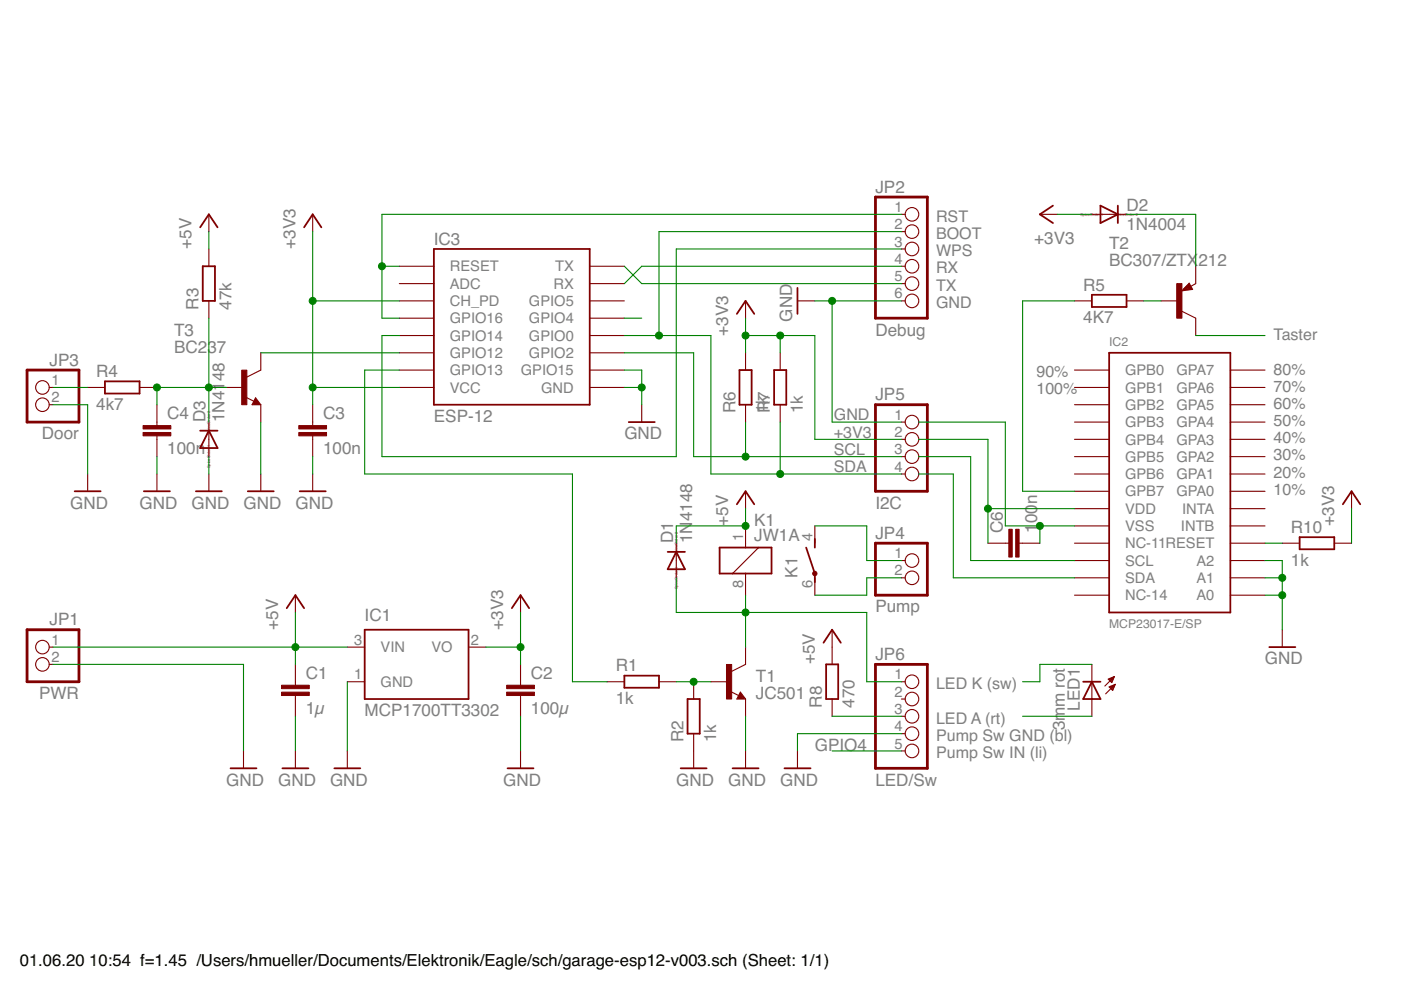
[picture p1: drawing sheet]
<svg xmlns="http://www.w3.org/2000/svg" width="297mm" height="210mm" viewBox="0 0 297 210" stroke-linecap="round" stroke-linejoin="round" font-family="sans-serif">
<path d="M185.6 41.8h11v25.7h-11zM5.7 78.5h11v11h-11zM185.6 85.8h11v18.4h-11zM185.6 115.2h11v11h-11zM5.7 133.5h11v11h-11zM185.6 140.9h11v22h-11z" fill="none" stroke="#800000" stroke-width=".59"/>
<g fill="none" stroke="#800000" stroke-width=".23">
<path d="M44.3 45.4v3.7M44.3 52.8v3.7M66.3 45.4v3.7M84.7 56.5h7.3M125 56.5h7.4M191.1 56.5h.8M191.1 45.4h.8M191.1 49.1h.8M191.1 52.8h.8M220.5 45.4h3.7M231.5 45.4h7.3M253.5 56.5v3.6l-1 .6"/>
<path d="M44.3 63.8v3.7M55.3 74.8v3.7l-3 1.4M84.7 60.1h7.3M84.7 63.8h7.3M84.7 67.5h7.3M84.7 71.1h7.3M84.7 74.8h7.3M84.7 78.5h7.3M125 60.1h7.4M125 63.8h7.4M125 67.5h7.4M125 71.1h7.4"/>
<path d="M125 74.8h7.4M125 78.5h7.4M158.1 63.8v3.7M158.1 74.8v3.7M165.4 74.8v3.7M169.1 63.8h3.7M191.1 60.1h.8M191.1 63.8h.8M227.8 63.8h3.7M227.8 78.5h7.4M238.8 63.8h3.7M246.2 63.8h3.7"/>
<path d="M250.6 66l2.9 1.5v3.6M252.1 60l.8 1.4-2.3 .3zM260.9 78.5h7.3M10.4 82.1h.8M10.4 85.8h.8M18.6 82.1h3.6M29.6 82.1h3.7M33.3 85.8v4.4M33.3 92.4v4.4M44.3 89.5v7.3M47.9 82.1h3.7M52.1 84.2l1.7 .9"/>
<path d="M54.2 84.3l1.1 1.5h-1.9zM55.3 85.8v3.7M66.3 85.8v4.4M66.3 92.4v4.4M84.7 82.1h7.3M125 82.1h7.4M136.1 85.8v3.7M158.1 85.8v3.7M165.4 85.8v3.7M191.1 89.5h.8M191.1 93.2h.8M191.1 96.8h.8"/>
<path d="M227.8 82.1h7.4M227.8 85.8h7.4M227.8 89.5h7.4M227.8 93.2h7.4M227.8 96.8h7.4M260.9 82.1h7.3M260.9 85.8h7.3M260.9 89.5h7.3M260.9 93.2h7.3M260.9 96.8h7.3M18.6 100.5v3.7M33.3 100.5v3.7"/>
<path d="M44.3 100.5v3.7M55.3 100.5v3.7M66.3 100.5v3.7M143.4 115.2v7.3M158.1 104.2v3.6M158.1 111.5v4.6M160.8 116.1l-5.5 5.5M172.8 111.5v3.7M191.1 118.9h.8M191.1 100.5h.8M209.5 115.2h4.4M216.1 115.2h4.4"/>
<path d="M227.8 118.9h7.4M227.8 100.5h7.4M227.8 104.2h7.4M227.8 107.8h7.4M227.8 111.5h7.4M227.8 115.2h7.4M260.9 118.9h7.3M260.9 100.5h7.3M260.9 104.2h7.3M260.9 107.8h7.3M260.9 111.5h7.3M260.9 115.2h7.3"/>
<path d="M271.9 115.2h3.6M282.9 115.2h3.7M286.6 104.2v3.6M10.4 137.2h.8M62.6 126.2v3.7M73.6 137.2h3.7M99.3 137.2h3.7M110.4 126.2v3.7M158.1 137.2v3.7l-3 1.4M158.1 121.6v4.6M172.8 122.5v3.7M176.4 133.5v7.4"/>
<path d="M191.1 122.5h.8M227.8 122.5h7.4M227.8 126.2h7.4M260.9 122.5h7.3M260.9 126.2h7.3M271.9 133.5v3.7M10.4 140.9h.8M51.6 159.2v3.7M62.6 140.9v4.4M62.6 147.5v4.4M62.6 159.2v3.7M73.6 159.2v3.7"/>
<path d="M73.6 144.5h3.7M110.4 140.9v4.4M110.4 147.5v4.4M110.4 159.2v3.7M128.7 144.5h3.7M139.7 144.5h3.7M147.1 144.5v3.7M147.1 155.6v7.3M150.7 144.5h3.7M154.9 146.6l1.7 .9M157 146.7l1.1 1.5h-1.9zM158.1 148.2v3.7"/>
<path d="M158.1 159.2v3.7M169.1 159.2v3.7M176.4 148.2v3.7M191.1 144.5h.8M191.1 148.2h.8M191.1 151.9h.8M191.1 155.6h.8M191.1 159.2h.8M231.5 140.9v11M235 144l1.3-.6-.6 1.3zM235 144h1M235.2 145.6l1.3-.5-.6 1.3z"/>
<path d="M235.2 144.2h.7M235.3 145.7h.9M235.3 143.8h.8M235.4 145.5h.9M235.4 144.4h.4M235.5 145.9h.6M235.6 144.6h.2M235.6 146.1h.4M235.7 143.7h.5M235.8 145.4h.5M235.8 146.3h.1M236.2 143.5h.1"/>
<path d="M236.2 145.2h.2M236.3 143.4l-2 2.1M236.5 145.1l-2.1 2"/>
<circle cx="193.4" cy="52.8" r="1.44"/>
<circle cx="193.4" cy="49.1" r="1.44"/>
<circle cx="193.4" cy="45.4" r="1.44"/>
<circle cx="193.4" cy="56.5" r="1.44"/>
<circle cx="193.4" cy="63.8" r="1.44"/>
<circle cx="193.4" cy="60.1" r="1.44"/>
<circle cx="9" cy="85.8" r="1.44"/>
<circle cx="9" cy="82.1" r="1.44"/>
<circle cx="193.4" cy="93.2" r="1.44"/>
<circle cx="193.4" cy="96.8" r="1.44"/>
<circle cx="193.4" cy="89.5" r="1.44"/>
<circle cx="193.4" cy="118.9" r="1.44"/>
<circle cx="193.4" cy="100.5" r="1.44"/>
<circle cx="9" cy="137.2" r="1.44"/>
<circle cx="193.4" cy="122.5" r="1.44"/>
<circle cx="9" cy="140.9" r="1.44"/>
<circle cx="193.4" cy="148.2" r="1.44"/>
<circle cx="193.4" cy="155.6" r="1.44"/>
<circle cx="193.4" cy="159.2" r="1.44"/>
<circle cx="193.4" cy="144.5" r="1.44"/>
<circle cx="193.4" cy="151.9" r="1.44"/>
</g>
<g fill="none" stroke="#800000" stroke-width=".38">
<path d="M42.4 48.2l1.9-2.8 1.8 2.8M43 56.5h2.6v7.3h-2.6zM64.5 48.2l1.8-2.8 1.8 2.8M92 52.8h33v33h-33zM223.2 43.6l-2.7 1.8 2.7 1.9M233.3 43.6l3.7 1.8-3.7 1.9zM237 43.6v3.7M156.2 66.5l1.9-2.7 1.8 2.7M156.8 78.5h2.6v7.3h-2.6zM164.1 78.5h2.6v7.3h-2.6zM169.1 61v5.5M231.5 62.5h7.3v2.6h-7.3z"/>
<path d="M235.2 74.8h25.7v55.1h-25.7zM252.1 61h-.6l.6-.3 .3 .5-1.4 .2 1.1-1.1 .5 .9M22.2 80.9h7.4v2.5h-7.4zM42.4 91.3h3.7M44.3 91.3l1.8 3.7h-3.7zM54.2 85.1l.2 .3h-.6l.4-.7 .7 .9h-1.1M133.3 89.5h5.5M15.8 104.2h5.5M30.5 104.2h5.5M41.5 104.2h5.5M52.5 104.2h5.5M63.5 104.2h5.6"/>
<path d="M141.6 117h3.6M143.4 117l1.8 3.7h-3.6zM152.6 116.1h11v5.5h-11zM156.2 106.9l1.9-2.7 1.8 2.7M170.9 116.1l1.9 5.5v1.8M172.8 114.3v1.8M275.5 113.9h7.4v2.6h-7.4zM284.7 106.9l1.9-2.7 1.8 2.7M60.8 128.9l1.8-2.7 1.9 2.7M77.3 133.5h22v14.7h-22zM108.5 128.9l1.9-2.7 1.8 2.7M174.6 136.3l1.8-2.8 1.9 2.8"/>
<path d="M269.1 137.2h5.5M132.4 143.3h7.3v2.5h-7.3zM145.8 148.2h2.6v7.4h-2.6zM157 147.5l.2 .3h-.6l.4-.7 .7 .9h-1.1M175.2 140.9h2.5v7.3h-2.5zM229.7 144.5h3.6M231.5 144.5l1.8 3.7h-3.6zM48.9 162.9h5.5M59.9 162.9h5.5M70.9 162.9h5.5M107.6 162.9h5.5M144.3 162.9h5.5"/>
<path d="M155.3 162.9h5.5M166.3 162.9h5.6"/>
</g>
<g fill="#800000" stroke="#800000" stroke-width=".21">
<path d="M59.7 146.7h5.9v.8h-5.9z"/>
<path d="M59.7 145.3h5.9v.7h-5.9z"/>
<path d="M107.4 146.7h5.9v.8h-5.9z"/>
<path d="M107.4 145.3h5.9v.7h-5.9z"/>
<path d="M63.4 91.7h5.8v.7h-5.8z"/>
<path d="M63.4 90.2h5.8v.8h-5.8z"/>
<path d="M154 140.9h1.1v7.3h-1.1z"/>
<path d="M249.5 60.1h1.1v7.4h-1.1z"/>
<path d="M215.3 112.2h.8v5.9h-.8z"/>
<path d="M213.9 112.2h.7v5.9h-.7z"/>
<path d="M30.3 91.7h5.9v.7h-5.9z"/>
<path d="M30.3 90.2h5.9v.8h-5.9z"/>
<path d="M51.2 78.5h1.1v7.3h-1.1z"/>
</g>
<circle cx="172.8" cy="121.6" r=".48" fill="#800000" stroke="#800000" stroke-width=".21"/>
<g fill="none" stroke="#008000" stroke-width=".23">
<path d="M44.3 49.1v3.7M66.3 49.1v36.7M81 56.5h3.7M132.4 56.5l3.7 3.6h55M191.1 45.4h-110.1v22.1h3.7M191.1 52.8h-47.7v44h-62.4v-25.7h3.7M191.1 49.1h-51.4v22M191.1 56.5h-55l-3.7 3.6M224.2 45.4h7.3M238.8 45.4h14.7v11.1M44.3 67.5v22M55.3 74.8h29.4"/>
<path d="M66.3 63.8h18.4M84.7 78.5h-7.4v22h44.1v44h7.3M132.4 78.5h3.7v7.3M132.4 71.1h18.3v29.4h40.4M132.4 67.5h3.7M132.4 74.8h14.7v22h44M158.1 67.5v7.3M158.1 71.1h14.7v22.1h18.3M165.4 71.1v3.7M172.8 63.8h18.3M176.4 63.8v25.7h14.7M227.8 63.8h-11v40.4h11"/>
<path d="M242.5 63.8h3.7M253.5 71.1h14.7M11.2 82.1h7.4M11.2 85.8h7.4v14.7M33.3 96.8v3.7M44.3 96.8v3.7M47.9 82.1h-14.6v3.7M55.3 89.5v11M66.3 82.1h18.4M66.3 96.8v3.7M132.4 82.1h3.7M158.1 89.5v7.3"/>
<path d="M165.4 89.5v11M194.8 96.8h11v22.1h22M194.8 89.5h18.3v22h14.7M194.8 93.2h14.7v22M158.1 107.8v3.7h-14.7v3.7M172.8 111.5h11v7.4h7.3M194.8 100.5h7.3v22h25.7M209.5 107.8h18.3M220.5 111.5v3.7M268.2 118.9h3.7v14.6M268.2 115.2h3.7M286.6 107.8v7.4"/>
<path d="M11.2 137.2h62.4M62.6 129.9v11M103 137.2h7.4M110.4 129.9v11M143.4 122.5v7.4h40.4v14.6h7.3M158.1 126.2v11M191.1 122.5h-7.3v3.7h-11M268.2 122.5h3.7M268.2 126.2h3.7M11.2 140.9h40.4v18.3M62.6 151.9v7.3M73.6 144.5v14.7"/>
<path d="M110.4 151.9v7.3M143.4 144.5h7.3M158.1 151.9v7.3M176.4 159.2h14.7M176.4 151.9h14.7M191.1 155.6h-22v3.6M216.8 151.9h14.7M231.5 140.9h-11v3.6h-3.7"/>
</g>
<g fill="#008000" stroke="#008000" stroke-width=".21">
<circle cx="136.1" cy="82.1" r=".74"/>
<circle cx="271.9" cy="122.5" r=".74"/>
<circle cx="271.9" cy="126.2" r=".74"/>
<circle cx="220.5" cy="111.5" r=".74"/>
<circle cx="176.4" cy="63.8" r=".74"/>
<circle cx="110.4" cy="137.2" r=".74"/>
<circle cx="66.3" cy="63.8" r=".74"/>
<circle cx="66.3" cy="82.1" r=".74"/>
<circle cx="209.5" cy="107.8" r=".74"/>
<circle cx="165.4" cy="71.1" r=".74"/>
<circle cx="158.1" cy="71.1" r=".74"/>
<circle cx="139.7" cy="71.1" r=".74"/>
<circle cx="165.4" cy="100.5" r=".74"/>
<circle cx="81" cy="56.5" r=".74"/>
<circle cx="62.6" cy="137.2" r=".74"/>
<circle cx="158.1" cy="111.5" r=".74"/>
<circle cx="147.1" cy="144.5" r=".74"/>
<circle cx="158.1" cy="129.9" r=".74"/>
<circle cx="158.1" cy="96.8" r=".74"/>
<circle cx="33.3" cy="82.1" r=".74"/>
<circle cx="44.3" cy="82.1" r=".74"/>
</g>
<g font-size="3.6" fill="#808080">
<text x="185.6" y="40.9">JP2</text>
<text x="238.8" y="44.7">D2</text>
<text x="40.6" y="52.8" transform="rotate(-90 40.6 52.8)">+5V</text>
<text x="62.6" y="52.8" transform="rotate(-90 62.6 52.8)">+3V3</text>
<text x="92" y="52.1">IC3</text>
<text x="219.3" y="51.7">+3V3</text>
<text x="235.2" y="52.8">T2</text>
<text x="238.8" y="48.8">1N4004</text>
<text x="235.2" y="56.5">BC307/ZTX</text>
<text x="254.1" y="56.5">212</text>
<text x="42.1" y="65.6" transform="rotate(-90 42.1 65.6)">R3</text>
<text x="49" y="65.6" transform="rotate(-90 49 65.6)">47k</text>
<text x="229.7" y="61.6">R5</text>
<text x="36.9" y="71.1">T3</text>
<text x="154.4" y="71.1" transform="rotate(-90 154.4 71.1)">+3V3</text>
<text x="168" y="68.2" transform="rotate(-90 168 68.2)">GND</text>
<text x="185.6" y="71.1">Debug</text>
<text x="229.7" y="68.6">4K7</text>
<text x="10.5" y="77.6">JP3</text>
<text x="36.9" y="74.8">BC237</text>
<text x="20.4" y="80">R4</text>
<text x="20.4" y="86.9">4k7</text>
<text x="35.5" y="88.9">C4</text>
<text x="43.6" y="89.5" transform="rotate(-90 43.6 89.5)">D3</text>
<text x="47.6" y="89.5" transform="rotate(-90 47.6 89.5)">1N4148</text>
<text x="68.5" y="88.9">C3</text>
<text x="92" y="89.5">ESP-12</text>
<text x="155.9" y="87.7" transform="rotate(-90 155.9 87.7)">R6</text>
<text x="162.8" y="87.7" transform="rotate(-90 162.8 87.7)">1k</text>
<text x="163.3" y="87.7" transform="rotate(-90 163.3 87.7)">R7</text>
<text x="170.2" y="87.7" transform="rotate(-90 170.2 87.7)">1k</text>
<text x="185.6" y="84.9">JP5</text>
<text x="8.9" y="93.2">Door</text>
<text x="132.4" y="93.2">GND</text>
<text x="35.5" y="96.3">100n</text>
<text x="68.5" y="96.3">100n</text>
<text x="14.9" y="107.8">GND</text>
<text x="29.6" y="107.8">GND</text>
<text x="40.6" y="107.8">GND</text>
<text x="51.6" y="107.8">GND</text>
<text x="62.6" y="107.8">GND</text>
<text x="185.6" y="107.8">I2C</text>
<text x="219.9" y="106.9" transform="rotate(-90 219.9 106.9)">n</text>
<text x="146.7" y="110.6" transform="rotate(-90 146.7 110.6)">4148</text>
<text x="154.4" y="111.5" transform="rotate(-90 154.4 111.5)">+5V</text>
<text x="159.9" y="111.5">K1</text>
<text x="212.6" y="113" transform="rotate(-90 212.6 113)">C6</text>
<text x="219.9" y="113" transform="rotate(-90 219.9 113)">1</text>
<text x="219.9" y="111" transform="rotate(-90 219.9 111)">00</text>
<text x="273.7" y="113">R10</text>
<text x="282.9" y="111.5" transform="rotate(-90 282.9 111.5)">+3V3</text>
<text x="142.7" y="115.2" transform="rotate(-90 142.7 115.2)">D1</text>
<text x="146.7" y="115.2" transform="rotate(-90 146.7 115.2)">1N</text>
<text x="159.9" y="114.6">JW1A</text>
<text x="185.6" y="114.3">JP4</text>
<text x="273.7" y="119.9">1k</text>
<text x="169.1" y="122.5" transform="rotate(-90 169.1 122.5)">K1</text>
<text x="77.3" y="131.7">IC1</text>
<text x="185.6" y="129.9">Pump</text>
<text x="10.5" y="132.6">JP1</text>
<text x="59" y="133.5" transform="rotate(-90 59 133.5)">+5V</text>
<text x="106.7" y="133.5" transform="rotate(-90 106.7 133.5)">+3V3</text>
<text x="64.8" y="144">C1</text>
<text x="112.6" y="144">C2</text>
<text x="130.5" y="142.4">R1</text>
<text x="172.8" y="140.9" transform="rotate(-90 172.8 140.9)">+5V</text>
<text x="185.6" y="140">JP6</text>
<text x="268.2" y="140.9">GND</text>
<text x="8.3" y="148.2">PWR</text>
<text x="130.5" y="149.3">1k</text>
<text x="160.3" y="148.2">JC501</text>
<text x="160.3" y="144.5">T1</text>
<text x="64.8" y="151.3">1µ</text>
<text x="77.3" y="151.9">MCP1700TT3302</text>
<text x="112.6" y="151.3">100µ</text>
<text x="174.3" y="150" transform="rotate(-90 174.3 150)">R8</text>
<text x="181.2" y="150" transform="rotate(-90 181.2 150)">470</text>
<text x="225.8" y="154.9" transform="rotate(-90 225.8 154.9)">3mm rot</text>
<text x="228.9" y="150.7" transform="rotate(-90 228.9 150.7)">LED1</text>
<text x="144.9" y="157.4" transform="rotate(-90 144.9 157.4)">R2</text>
<text x="151.8" y="157.4" transform="rotate(-90 151.8 157.4)">1k</text>
<text x="172.8" y="159.2">GPIO4</text>
<text x="47.9" y="166.6">GND</text>
<text x="59" y="166.6">GND</text>
<text x="70" y="166.6">GND</text>
<text x="106.7" y="166.6">GND</text>
<text x="143.4" y="166.6">GND</text>
<text x="154.4" y="166.6">GND</text>
<text x="165.4" y="166.6">GND</text>
<text x="185.6" y="166.6">LED/Sw</text>
</g>
<g font-size="3.5">
<text x="4.2" y="204.7">01.06.20</text>
<text x="18.9" y="204.7">10:54 f=1.45 /Users/hmueller/Documents/Elektronik/Eagle/sch/garage-esp12-v003.sch (Sheet: 1/1)</text>
</g>
<g font-size="3.4" fill="#808080">
<text x="198.5" y="47.1">RST</text>
<text x="198.5" y="50.7">BOOT</text>
<text x="198.5" y="54.3">WPS</text>
<text x="198.5" y="58">RX</text>
<text x="198.5" y="61.6">TX</text>
<text x="198.5" y="65.3">GND</text>
<text x="270" y="72.1">Taster</text>
<text x="219.7" y="80">90%</text>
<text x="219.7" y="83.6">100%</text>
<text x="270" y="79.4">80%</text>
<text x="270" y="83.1">70%</text>
<text x="176.8" y="89.1">GND</text>
<text x="270" y="86.7">60%</text>
<text x="176.8" y="92.8">+3V3</text>
<text x="270" y="90.3">50%</text>
<text x="270" y="94">40%</text>
<text x="176.8" y="100.1">SDA</text>
<text x="176.8" y="96.5">SCL</text>
<text x="270" y="97.6">30%</text>
<text x="270" y="101.3">20%</text>
<text x="270" y="104.9">10%</text>
<text x="198.5" y="146.1">LED K (sw)</text>
<text x="198.5" y="153.4">LED A (rt)</text>
<text x="198.5" y="157">Pump Sw GND (bl)</text>
<text x="198.5" y="160.7">Pump Sw IN (li)</text>
</g>
<g font-size="3.1" fill="#808080">
<text x="189.7" y="44.9">1</text>
<text x="189.7" y="48.6">2</text>
<text x="189.7" y="52.3">3</text>
<text x="95.4" y="57.6">RESET</text>
<text x="117.7" y="57.6">TX</text>
<text x="189.7" y="55.9">4</text>
<text x="189.7" y="59.6">5</text>
<text x="95.4" y="61.2">ADC</text>
<text x="95.4" y="64.9">CH_PD</text>
<text x="112.2" y="64.9">GPIO5</text>
<text x="117.3" y="61.2">RX</text>
<text x="189.7" y="63.3">6</text>
<text x="95.4" y="68.6">GPIO16</text>
<text x="112.2" y="68.6">GPIO4</text>
<text x="95.4" y="72.2">GPIO14</text>
<text x="95.4" y="75.9">GPIO12</text>
<text x="112.2" y="75.9">GPIO2</text>
<text x="112.2" y="72.2">GPIO0</text>
<text x="10.9" y="81.6">1</text>
<text x="95.4" y="79.6">GPIO13</text>
<text x="95.4" y="83.2">VCC</text>
<text x="110.4" y="79.6">GPIO15</text>
<text x="114.7" y="83.2">GND</text>
<text x="238.5" y="79.6">GPB0</text>
<text x="238.5" y="83.2">GPB1</text>
<text x="249.4" y="83.2">GPA6</text>
<text x="249.4" y="79.6">GPA7</text>
<text x="10.9" y="85.3">2</text>
<text x="189.7" y="89">1</text>
<text x="238.5" y="86.9">GPB2</text>
<text x="249.4" y="86.9">GPA5</text>
<text x="189.7" y="92.6">2</text>
<text x="238.5" y="90.6">GPB3</text>
<text x="238.5" y="94.3">GPB4</text>
<text x="249.4" y="94.3">GPA3</text>
<text x="249.4" y="90.6">GPA4</text>
<text x="189.7" y="96.3">3</text>
<text x="189.7" y="100">4</text>
<text x="238.5" y="97.9">GPB5</text>
<text x="238.5" y="101.6">GPB6</text>
<text x="249.4" y="101.6">GPA1</text>
<text x="249.4" y="97.9">GPA2</text>
<text x="238.5" y="105.3">GPB7</text>
<text x="249.4" y="105.3">GPA0</text>
<text x="238.5" y="108.9">VDD</text>
<text x="238.5" y="112.6">VSS</text>
<text x="250.4" y="112.6">INTB</text>
<text x="250.6" y="108.9">INTA</text>
<text x="157.6" y="114.7" transform="rotate(-90 157.6 114.7)">1</text>
<text x="172.2" y="114.7" transform="rotate(-90 172.2 114.7)">4</text>
<text x="189.7" y="118.3">1</text>
<text x="238.5" y="116.3">NC-11RESET</text>
<text x="238.5" y="119.9">SCL</text>
<text x="253.7" y="119.9">A2</text>
<text x="157.6" y="124.8" transform="rotate(-90 157.6 124.8)">8</text>
<text x="172.2" y="124.8" transform="rotate(-90 172.2 124.8)">6</text>
<text x="189.7" y="122">2</text>
<text x="238.5" y="123.6">SDA</text>
<text x="253.7" y="123.6">A1</text>
<text x="238.5" y="127.3">NC-14</text>
<text x="253.7" y="127.3">A0</text>
<text x="10.9" y="136.7">1</text>
<text x="75.1" y="136.7">3</text>
<text x="99.9" y="136.7">2</text>
<text x="10.9" y="140.4">2</text>
<text x="80.7" y="138.3">VIN</text>
<text x="91.5" y="138.3">VO</text>
<text x="75.1" y="144">1</text>
<text x="80.7" y="145.6">GND</text>
<text x="189.7" y="144">1</text>
<text x="189.7" y="147.7">2</text>
<text x="189.7" y="151.4">3</text>
<text x="189.7" y="155">4</text>
<text x="189.7" y="158.7">5</text>
</g>
<g font-size="2.6" fill="#808080">
<text x="235.2" y="73.3">IC2</text>
<text x="235.2" y="133.2">MCP23017-E/SP</text>
</g>
<g font-size=".8" fill="#800080">
<text x="229.1" y="45.7">SpiceOrder</text>
<text x="233.5" y="45.7">1</text>
<text x="236.4" y="45.7">SpiceOrder 2</text>
<text x="44.6" y="94.9" transform="rotate(-90 44.6 94.9)">1</text>
<text x="44.6" y="91.9" transform="rotate(-90 44.6 91.9)">SpiceOrder 2</text>
<text x="44.6" y="99.3" transform="rotate(-90 44.6 99.3)">SpiceOrder</text>
<text x="143.7" y="117.6" transform="rotate(-90 143.7 117.6)">SpiceOrder 2</text>
<text x="143.7" y="125" transform="rotate(-90 143.7 125)">SpiceOrder</text>
<text x="143.7" y="120.5" transform="rotate(-90 143.7 120.5)">1</text>
</g>
</svg>
